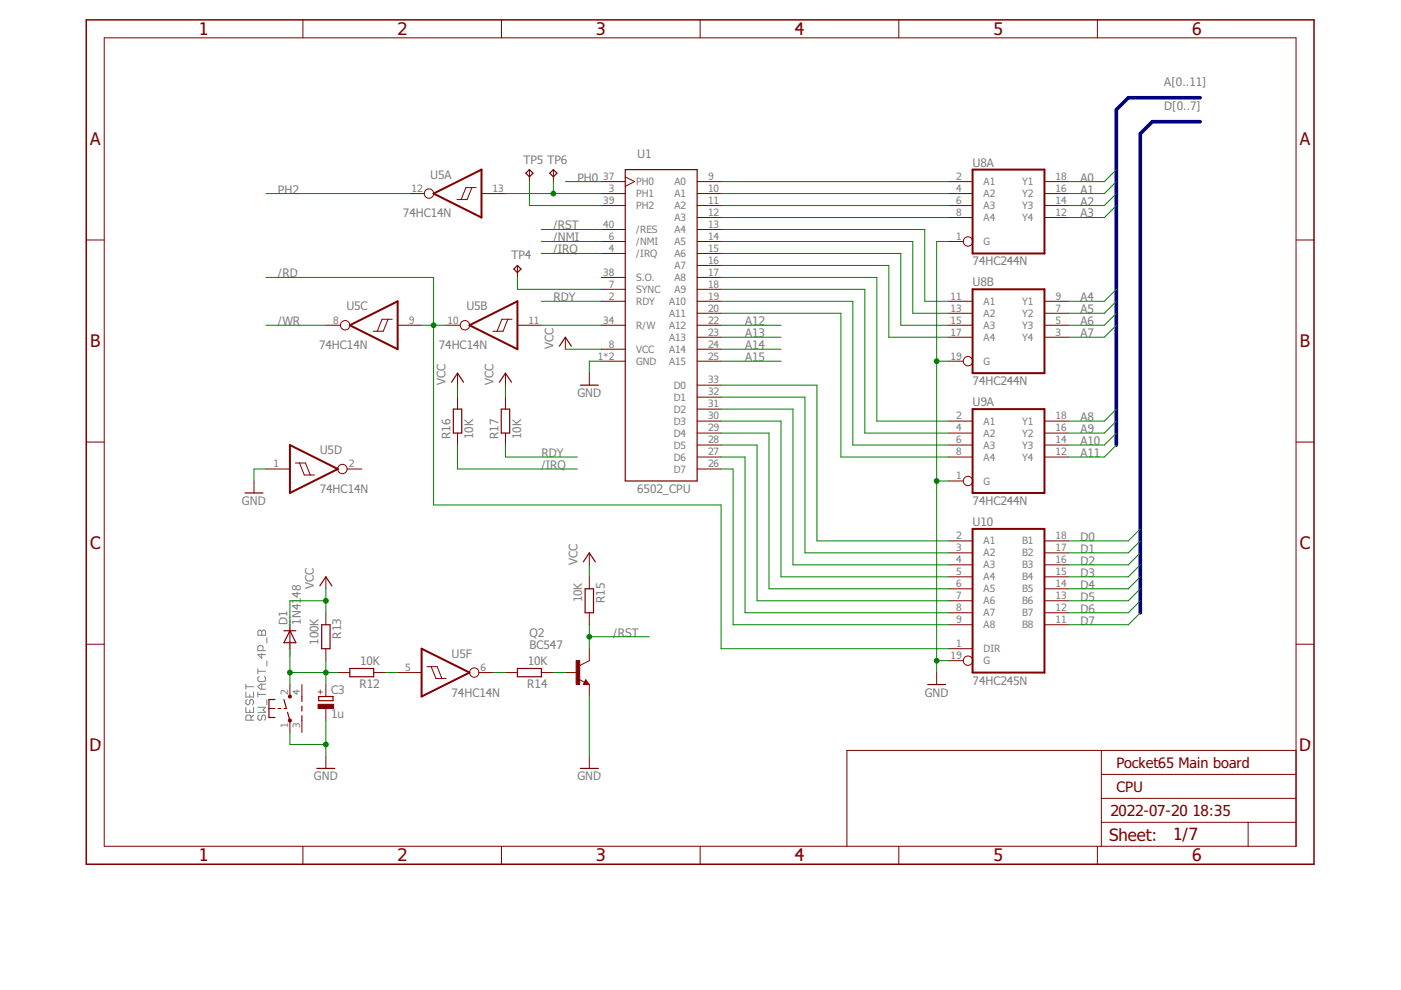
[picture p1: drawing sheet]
<svg xmlns="http://www.w3.org/2000/svg" width="297mm" height="210mm" viewBox="0 0 297 210" stroke-linecap="round" stroke-linejoin="round" font-family="sans-serif">
<g fill="none" stroke="#808080" stroke-width=".21">
<path d="M54.7 133.9l.2-.3h.3l.3 .3 .3-.3h.2l.3 .3v.8h-1.6zM55.5 133.9v.8M55.5 138.5v1.1l-.8-.8h1.6M55.8 138v-.9l-.3-.2h-.6l-.2 .2v.9h1.6M56.6 135.2v1.1M52.1 150v1h1.7v-1M52.1 145.1v1M52.1 146.7v1.1h1.7v-1.1M52.1 145.6h1.7M52.4 148.3l-.3 .3v.5l.3 .3h.3l.3-.3v-.5l.2-.3h.3l.3 .3v.5l-.3 .3M53 147.2v.6M53 150.5v.5"/>
<path d="M53.2 152.7v-.8l-.2-.3h-.6l-.3 .3v.8h1.7M53.8 151.6l-.6 .5M54.7 141.8v1.1M54.7 146.7v1.1M54.7 150h1.6l-.5 .5 .5 .5h-1.6M54.7 147.2h1.6M54.7 142.3h1.6M54.9 151.6l-.2 .3v.5l.2 .3h.3l.3-.3v-.5l.3-.3h.2l.3 .3v.5l-.3 .3M54.9 143.4l-.2 .3v.5l.2 .3h1.1l.3-.3v-.5l-.3-.3M55.5 145.1v1M56.3 145.1h-1.1l-.5 .5 .5 .5h1.1M56.6 140.1v1.1"/>
<path d="M56.6 148.3v1.1"/>
</g>
<g fill="none" stroke="#800000" stroke-width=".21">
<path d="M22.1 8h252.7v171.4h-252.7zM64.2 4.2v3.8M106.3 4.2v3.8M148.4 4.2v3.8M190.6 4.2v3.8M232.7 4.2v3.8M100.1 39.8l-1.1 2.5h-2.1M100.9 39.8h-2.1l-1 2.5M112.2 36v2.5M117.3 36v2.5M127.5 38.5h5.1M132.6 37.5l2 1-2 1"/>
<path d="M147.8 38.5h5.1M201.1 38.5h5.1M221.4 38.5h5.1M18.3 50.9h3.8M86.8 41h3.2M102.1 41h5.1M109.7 56.3v2.5M127.5 41h5.1M127.5 43.6h5.1M127.5 48.7h5.1M127.5 51.2h5.1M127.5 53.7h5.1"/>
<path d="M127.5 58.8h5.1M147.8 41h5.1M147.8 43.6h5.1M147.8 48.7h5.1M147.8 51.2h5.1M147.8 53.7h5.1M147.8 58.8h5.1M147.8 46.1h5.1M147.8 56.3h5.1M201.1 41h5.1M201.1 43.6h5.1M201.1 51.2h3.1"/>
<path d="M201.1 46.1h5.1M221.4 41h5.1M221.4 43.6h5.1M221.4 46.1h5.1M274.8 50.9h3.8M69.1 69h3.1M82.3 67.7l-1 2.5h-2.2M83.2 67.7h-2.2l-1 2.5M84.3 69h5.1M94.5 69h3.1M97 79.1v2.6M107.2 79.1v2.6"/>
<path d="M107.7 67.7l-1 2.5h-2.2M108.6 67.7h-2.2l-1 2.5M109.7 69h5.1M119.9 71.5v2.5M124.9 79.1v2.6M127.5 61.3h5.1M127.5 63.9h5.1M127.5 69h5.1M127.5 74h5.1M127.5 76.6h5.1M147.8 61.3h5.1M147.8 63.9h5.1"/>
<path d="M147.8 69h5.1M147.8 74h5.1M147.8 76.6h5.1M147.8 66.4h5.1M147.8 71.5h5.1M201.1 63.9h5.1M201.1 69h5.1M201.1 76.6h3.1M201.1 66.4h5.1M201.1 71.5h5.1M221.4 63.9h5.1M221.4 69h5.1"/>
<path d="M221.4 66.4h5.1M221.4 71.5h5.1M18.3 93.7h3.8M56.4 99.4h5.1M62.6 98.2h2.2l1 2.5M63.5 98.2l1 2.5h2.2M73.6 99.4h3.1M97 84.2v2.5M97 91.8v2.6M107.2 84.2v2.5M107.2 91.8v2.6M147.8 81.7h5.1"/>
<path d="M147.8 84.2h5.1M147.8 86.7h5.1M147.8 89.3h5.1M147.8 91.8h5.1M147.8 94.4h5.1M147.8 96.9h5.1M147.8 99.4h5.1M201.1 89.3h5.1M201.1 91.8h5.1M201.1 94.4h5.1M201.1 96.9h5.1M221.4 89.3h5.1"/>
<path d="M221.4 91.8h5.1M221.4 94.4h5.1M221.4 96.9h5.1M274.8 93.7h3.8M53.8 102v2.5M124.9 117.2v2.6M201.1 114.7h5.1M201.1 117.2h5.1M201.1 119.8h5.1M201.1 102h3.1M221.4 114.7h5.1M221.4 117.2h5.1"/>
<path d="M221.4 119.8h5.1M18.3 136.6h3.8M61.5 132.5v5M69.1 122.3v2.5M69.1 129.9v2.6M69.1 137.5v2.6M124.9 122.3v2.5M124.9 129.9v2.6M124.9 137.5v2.6l-2 1M201.1 137.5h5.1M201.1 122.3h5.1M201.1 124.8h5.1"/>
<path d="M201.1 127.4h5.1M201.1 129.9h5.1M201.1 132.5h5.1M221.4 122.3h5.1M221.4 124.8h5.1M221.4 127.4h5.1M221.4 129.9h5.1M221.4 132.5h5.1M274.8 136.6h3.8M57 150.2h1.3M58.9 150.2h.7M60.2 150.2h.6"/>
<path d="M61.5 145.1v2.6M61.5 152.8v2.5M64 145.1v2.6M64 152.8v2.5M69.1 145.1v2.6M69.1 150.2v2.6M71.6 142.6h2.6M79.2 142.6h2.6M84.3 142.6h5.1M90.5 141.4h2.2l1 2.5M91.4 141.4l1 2.5h2.2M101.5 142.6h3.1"/>
<path d="M107.2 142.6h2.5M114.8 142.6h2.5M119.9 142.6h2.5M122.7 144l1.3 .7M124.2 144.1l.7 1h-1.2zM124.9 145.1v2.6M198.6 142.6v2.5M201.1 140.1h3.1M233.5 159.1v20.3M274.8 159.1h-95.2v20.3M64.2 179.4v3.8M69.1 160.4v2.5"/>
<path d="M106.3 179.4v3.8M124.9 160.4v2.5M148.4 179.4v3.8M190.6 179.4v3.8M232.7 179.4v3.8M233.5 174.3h41.3M233.5 169.3h41.3M233.5 164.2h41.3M264.6 174.3v5.1"/>
<circle cx="91" cy="41" r=".99"/>
<circle cx="205.2" cy="51.2" r=".99"/>
<circle cx="73.2" cy="69" r=".99"/>
<circle cx="98.6" cy="69" r=".99"/>
<circle cx="205.2" cy="76.6" r=".99"/>
<circle cx="72.6" cy="99.4" r=".99"/>
<circle cx="205.2" cy="102" r=".99"/>
<circle cx="100.5" cy="142.6" r=".99"/>
<circle cx="205.2" cy="140.1" r=".99"/>
</g>
<g fill="none" stroke="#800000" stroke-width=".25">
<path d="M111.5 36.7l.7-.7 .8 .7-.8 .8zM116.6 36.7l.7-.7 .8 .7-.8 .8zM132.6 36h15.2v66h-15.2zM108.9 57l.8-.7 .8 .7-.8 .8zM118.6 73.4l1.3-1.9 1.2 1.9M95.7 81l1.3-1.9 1.3 1.9M96.1 86.7h1.8v5.1h-1.8zM105.9 81l1.3-1.9 1.2 1.9M106.3 86.7h1.8v5.1h-1.8zM123 81.7h3.9M51.9 104.5h3.9M123.7 119.1l1.2-1.9 1.3 1.9"/>
<path d="M60.2 133.7h2.5M61.5 133.7l1.2 2.6h-2.5zM67.8 124.2l1.3-1.9 1.3 1.9M68.2 132.5h1.8v5h-1.8zM124.1 124.8h1.7v5.1h-1.7zM58.3 148.3h-1.3v3.8h1.3M60.2 148.3l.5 1.8M61 151l.5 1.8M64 147.7v1M64 149.7v1M64 151.7v1.1M67.6 147.7h3v.9h-3z"/>
<path d="M74.2 141.7h5v1.8h-5zM109.7 141.7h5.1v1.8h-5.1zM124.2 144.6l.1 .3h-.4l.3-.5 .5 .6h-.8M196.7 145.1h3.8M67.2 162.9h3.8M123 162.9h3.9"/>
</g>
<path d="M206.2 36h15.2v17.7h-15.2zM91.9 41l10.2-5v10.1zM74.2 69l10.1-5.1v10.1zM99.5 69l10.2-5.1v10.1zM206.2 61.3h15.2v17.8h-15.2zM61.5 94.4l10.1 5-10.1 5.1zM206.2 86.7h15.2v17.8h-15.2zM206.2 112.1h15.2v30.5h-15.2zM89.4 137.5l10.1 5.1-10.1 5.1z" fill="none" stroke="#800000" stroke-width=".42"/>
<g fill="#800000" stroke="#800000" stroke-width=".21">
<path d="M67.4 149.3h3.3v.9h-3.3z"/>
<path d="M122.2 140.1h.7v5h-.7z"/>
</g>
<g fill="#800000" stroke="#800000" stroke-width=".21">
<circle cx="61.5" cy="152.8" r=".33"/>
<circle cx="61.5" cy="147.7" r=".33"/>
</g>
<path d="M18.3 4.2h260.3v179h-260.3z" fill="none" stroke="#800000" stroke-width=".32"/>
<path d="M254.5 20.7h-15.3l-2.5 2.6v71.1M254.5 25.8h-10.2l-2.5 2.5v101.6" fill="none" stroke="#000080" stroke-width=".76"/>
<g fill="none" stroke="#008000" stroke-width=".21">
<path d="M112.2 38.5v5.1h15.3M117.3 38.5v2.5M119.9 38.5h7.6M152.9 38.5h48.2M236.7 36l-2.6 2.5h-7.6M236.7 38.5l-2.6 2.5h-7.6M56.4 58.8h35.5v48.3h61v30.4h48.2M56.4 41h30.4M107.2 41h20.3M109.7 58.8v2.5h17.8M114.8 51.2h12.7M114.8 53.7h12.7"/>
<path d="M114.8 48.7h12.7M152.9 53.7h38.1v15.3h10.1M152.9 58.8h33v30.5h15.2M152.9 41h48.2M152.9 43.6h48.2M152.9 46.1h48.2M152.9 48.7h43.2v15.2h5M152.9 51.2h40.6v15.2h7.6M152.9 56.3h35.5v15.2h12.7M201.1 51.2h-2.5v91.4M236.7 41l-2.6 2.6h-7.6M236.7 43.6l-2.6 2.5h-7.6"/>
<path d="M56.4 69h12.7M89.4 69h5.1M114.8 69h12.7M114.8 63.9h12.7M119.9 74h7.6M127.5 76.6h-2.6v2.5M152.9 69h12.7M152.9 63.9h27.9v30.5h20.3M152.9 66.4h25.4v30.5h22.8M152.9 71.5h12.7M152.9 61.3h30.5v30.5h17.7M152.9 74h12.7"/>
<path d="M152.9 76.6h12.7M198.6 76.6h2.5M236.7 66.4l-2.6 2.6h-7.6M236.7 61.3l-2.6 2.6h-7.6M236.7 63.9l-2.6 2.5h-7.6M236.7 69l-2.6 2.5h-7.6M56.4 99.4h-2.6v2.6M97 81.7v2.5M97 94.4v5h25.4M107.2 81.7v2.5M107.2 94.4v2.5h15.2M152.9 89.3h12.7v33h35.5"/>
<path d="M152.9 91.8h10.1v33h38.1M152.9 94.4h7.6v33h40.6M152.9 81.7h20.3v33h27.9M152.9 84.2h17.8v33h30.4M152.9 86.7h15.2v33.1h33M152.9 96.9h5.1v33h43.1M152.9 99.4h2.5v33.1h45.7M236.7 86.7l-2.6 2.6h-7.6M236.7 89.3l-2.6 2.5h-7.6M236.7 91.8l-2.6 2.6h-7.6M236.7 94.4l-2.6 2.5h-7.6M124.9 119.8v2.5"/>
<path d="M198.6 102h2.5M241.8 112.1l-2.6 2.6h-12.7M241.8 114.7l-2.6 2.5h-12.7M241.8 117.2l-2.6 2.6h-12.7M241.8 119.8l-2.6 2.5h-12.7M61.5 137.5v7.6M69.1 127.4h-7.6v5.1M69.1 124.8v5.1M124.9 132.5v5M124.9 135h12.7M241.8 122.3l-2.6 2.5h-12.7M241.8 124.8l-2.6 2.6h-12.7"/>
<path d="M241.8 127.4l-2.6 2.5h-12.7M241.8 129.9l-2.6 2.6h-12.7M61.5 155.3v2.5h7.6M61.5 142.6h10.1M69.1 140.1v5M69.1 152.8v7.6M81.8 142.6h2.5M104.6 142.6h2.6M117.3 142.6h2.6M124.9 147.7v12.7M198.6 140.1h2.5"/>
</g>
<g fill="#008000" stroke="#008000" stroke-width=".21">
<circle cx="91.9" cy="69" r=".51"/>
<circle cx="69.1" cy="127.4" r=".51"/>
<circle cx="198.6" cy="140.1" r=".51"/>
<circle cx="198.6" cy="102" r=".51"/>
<circle cx="198.6" cy="76.6" r=".51"/>
<circle cx="69.1" cy="157.8" r=".51"/>
<circle cx="124.9" cy="135" r=".51"/>
<circle cx="117.3" cy="41" r=".51"/>
<circle cx="69.1" cy="142.6" r=".51"/>
<circle cx="61.5" cy="142.6" r=".51"/>
</g>
<g font-size="3.7" fill="#800000">
<text x="42.2" y="7.4">1</text>
<text x="84.3" y="7.4">2</text>
<text x="126.4" y="7.4">3</text>
<text x="168.5" y="7.4">4</text>
<text x="210.6" y="7.4">5</text>
<text x="252.7" y="7.4">6</text>
<text x="19.1" y="30.7">A</text>
<text x="275.6" y="30.7">A</text>
<text x="19.1" y="73.6">B</text>
<text x="275.6" y="73.6">B</text>
<text x="19.1" y="116.4">C</text>
<text x="275.6" y="116.4">C</text>
<text x="18.9" y="159.3">D</text>
<text x="275.4" y="159.3">D</text>
<text x="42.2" y="182.6">1</text>
<text x="84.3" y="182.6">2</text>
<text x="126.4" y="182.6">3</text>
<text x="168.5" y="182.6">4</text>
<text x="210.6" y="182.6">5</text>
<text x="252.7" y="182.6">6</text>
</g>
<g font-size="3.6" fill="#800000">
<text x="235.2" y="178.3">Sheet:</text>
<text x="248.8" y="178.2">1/7</text>
</g>
<g font-size="3.2" fill="#800000">
<text x="235.4" y="173.1">2022-07-20</text>
<text x="252.8" y="173.1">18:35</text>
</g>
<g font-size="3.1" fill="#800000">
<text x="236.7" y="162.9">Pocket65 Main board</text>
<text x="236.7" y="168">CPU</text>
</g>
<g font-size="2.5" fill="#808080">
<text x="246.8" y="18.2">A[0..11]</text>
<text x="246.8" y="23.3">D[0..7]</text>
<text x="111" y="34.7">TP5 TP6</text>
<text x="135.1" y="33.4">U1</text>
<text x="206.2" y="35.3">U8A</text>
<text x="58.9" y="41">PH2</text>
<text x="91.2" y="37.9">U5A</text>
<text x="122.4" y="38.5">PH0</text>
<text x="229.1" y="38.5">A0</text>
<text x="229.1" y="41">A1</text>
<text x="85.4" y="46.1">74HC14N</text>
<text x="229.1" y="43.6">A2</text>
<text x="229.1" y="46.1">A3</text>
<text x="117.3" y="51.2">/NMI</text>
<text x="117.3" y="53.7">/IRQ</text>
<text x="117.3" y="48.7">/RST</text>
<text x="58.9" y="58.8">/RD</text>
<text x="108.4" y="55">TP4</text>
<text x="206.2" y="56.3">74HC244N</text>
<text x="73.5" y="65.8">U5C</text>
<text x="98.9" y="65.8">U5B</text>
<text x="117.3" y="63.9">RDY</text>
<text x="206.2" y="60.7">U8B</text>
<text x="229.1" y="63.9">A4</text>
<text x="58.9" y="69">/WR</text>
<text x="158" y="71.5">A13</text>
<text x="158" y="69">A12</text>
<text x="229.1" y="66.4">A5</text>
<text x="229.1" y="69">A6</text>
<text x="229.1" y="71.5">A7</text>
<text x="67.7" y="74">74HC14N</text>
<text x="93.1" y="74">74HC14N</text>
<text x="117.3" y="74" transform="rotate(-90 117.3 74)">VCC</text>
<text x="158" y="74">A14</text>
<text x="158" y="76.6">A15</text>
<text x="94.5" y="81.7" transform="rotate(-90 94.5 81.7)">VCC</text>
<text x="104.6" y="81.7" transform="rotate(-90 104.6 81.7)">VCC</text>
<text x="206.2" y="81.7">74HC244N</text>
<text x="122.4" y="84.2">GND</text>
<text x="206.2" y="86.1">U9A</text>
<text x="229.1" y="89.3">A8</text>
<text x="95.5" y="93.1" transform="rotate(-90 95.5 93.1)">R16</text>
<text x="100.3" y="93.1" transform="rotate(-90 100.3 93.1)">10K</text>
<text x="105.7" y="93.1" transform="rotate(-90 105.7 93.1)">R17</text>
<text x="110.5" y="93.1" transform="rotate(-90 110.5 93.1)">10K</text>
<text x="229.1" y="91.8">A9</text>
<text x="229.1" y="94.4">A10</text>
<text x="67.8" y="96.3">U5D</text>
<text x="114.8" y="99.4">/IRQ</text>
<text x="114.8" y="96.9">RDY</text>
<text x="229.1" y="96.9">A11</text>
<text x="51.3" y="107.1">GND</text>
<text x="67.8" y="104.5">74HC14N</text>
<text x="135.1" y="104.5">6502_CPU</text>
<text x="206.2" y="107.1">74HC244N</text>
<text x="206.2" y="111.5">U10</text>
<text x="122.4" y="119.8" transform="rotate(-90 122.4 119.8)">VCC</text>
<text x="229.1" y="114.7">D0</text>
<text x="229.1" y="117.2">D1</text>
<text x="229.1" y="119.8">D2</text>
<text x="66.5" y="124.8" transform="rotate(-90 66.5 124.8)">VCC</text>
<text x="229.1" y="122.3">D3</text>
<text x="229.1" y="124.8">D4</text>
<text x="63.8" y="126.7" transform="rotate(-90 63.8 126.7)">48</text>
<text x="123.4" y="127.7" transform="rotate(-90 123.4 127.7)">10K</text>
<text x="128.2" y="127.8" transform="rotate(-90 128.2 127.8)">R15</text>
<text x="229.1" y="127.4">D5</text>
<text x="229.1" y="129.9">D6</text>
<text x="61" y="132.5" transform="rotate(-90 61 132.5)">D1</text>
<text x="63.8" y="132.5" transform="rotate(-90 63.8 132.5)">1N41</text>
<text x="67.6" y="136.7" transform="rotate(-90 67.6 136.7)">100K</text>
<text x="72.4" y="135.5" transform="rotate(-90 72.4 135.5)">R13</text>
<text x="112.3" y="137.5">BC547</text>
<text x="112.3" y="135">Q2</text>
<text x="130" y="135">/RST</text>
<text x="229.1" y="132.5">D7</text>
<text x="76.3" y="141.1">10K</text>
<text x="95.7" y="139.4">U5F</text>
<text x="111.9" y="141.1">10K</text>
<text x="70.2" y="147.2">C3</text>
<text x="76.2" y="145.9">R12</text>
<text x="95.7" y="147.7">74HC14N</text>
<text x="111.8" y="145.9">R14</text>
<text x="196.1" y="147.7">GND</text>
<text x="206.2" y="145.1">74HC245N</text>
<text x="70.2" y="152.3">1u</text>
<text x="66.5" y="165.5">GND</text>
<text x="122.4" y="165.5">GND</text>
</g>
<g font-size="2.1" fill="#808080">
<text x="87.3" y="40.7">12</text>
<text x="104.4" y="40.7">13</text>
<text x="127.9" y="38.1">37</text>
<text x="129.1" y="40.7">3</text>
<text x="134.9" y="39.3">PH0</text>
<text x="134.9" y="41.8">PH1</text>
<text x="143" y="39.3">A0</text>
<text x="143" y="41.8">A1</text>
<text x="150.1" y="38.1">9</text>
<text x="150.1" y="40.7">10</text>
<text x="202.7" y="38.1">2</text>
<text x="202.7" y="40.7">4</text>
<text x="208.6" y="39.3">A1</text>
<text x="208.6" y="41.8">A2</text>
<text x="216.7" y="41.8">Y2</text>
<text x="216.7" y="39.3">Y1</text>
<text x="223.8" y="40.7">16</text>
<text x="223.8" y="38.1">18</text>
<text x="127.9" y="43.2">39</text>
<text x="134.9" y="44.3">PH2</text>
<text x="143" y="44.3">A2</text>
<text x="143" y="46.9">A3</text>
<text x="150.1" y="43.2">11</text>
<text x="150.1" y="45.8">12</text>
<text x="202.7" y="43.2">6</text>
<text x="202.7" y="45.8">8</text>
<text x="208.6" y="44.3">A3</text>
<text x="208.6" y="46.9">A4</text>
<text x="216.7" y="46.9">Y4</text>
<text x="216.7" y="44.3">Y3</text>
<text x="223.8" y="45.8">12</text>
<text x="223.8" y="43.2">14</text>
<text x="127.9" y="48.3">40</text>
<text x="129.1" y="50.8">6</text>
<text x="129.1" y="53.4">4</text>
<text x="134.9" y="49.4">/RES</text>
<text x="134.9" y="52">/NMI</text>
<text x="143" y="49.4">A4</text>
<text x="143" y="52">A5</text>
<text x="150.1" y="48.3">13</text>
<text x="150.1" y="50.8">14</text>
<text x="150.1" y="53.4">15</text>
<text x="202.7" y="50.8">1</text>
<text x="208.6" y="52">G</text>
<text x="127.9" y="58.5">38</text>
<text x="134.9" y="54.5">/IRQ</text>
<text x="134.9" y="59.6">S.O.</text>
<text x="143" y="54.5">A6</text>
<text x="143" y="57">A7</text>
<text x="143" y="59.6">A8</text>
<text x="150.1" y="55.9">16</text>
<text x="150.1" y="58.5">17</text>
<text x="129.1" y="61">7</text>
<text x="129.1" y="63.5">2</text>
<text x="134.9" y="62.1">SYNC</text>
<text x="134.9" y="64.7">RDY</text>
<text x="141.8" y="64.7">A10</text>
<text x="143" y="62.1">A9</text>
<text x="150.1" y="61">18</text>
<text x="150.1" y="63.5">19</text>
<text x="201.6" y="63.5">11</text>
<text x="208.6" y="64.7">A1</text>
<text x="216.7" y="64.7">Y1</text>
<text x="223.8" y="63.5">9</text>
<text x="70.7" y="68.6">8</text>
<text x="86.7" y="68.6">9</text>
<text x="94.9" y="68.6">10</text>
<text x="112" y="68.6">11</text>
<text x="127.9" y="68.6">34</text>
<text x="134.9" y="69.7">R/W</text>
<text x="141.8" y="67.2">A11</text>
<text x="141.8" y="69.7">A12</text>
<text x="150.1" y="66.1">20</text>
<text x="150.1" y="68.6">22</text>
<text x="150.1" y="71.2">23</text>
<text x="201.6" y="66.1">13</text>
<text x="201.6" y="68.6">15</text>
<text x="201.6" y="71.2">17</text>
<text x="208.6" y="67.2">A2</text>
<text x="208.6" y="69.7">A3</text>
<text x="216.7" y="69.7">Y3</text>
<text x="216.7" y="67.2">Y2</text>
<text x="223.8" y="71.2">3</text>
<text x="223.8" y="68.6">5</text>
<text x="223.8" y="66.1">7</text>
<text x="126.7" y="76.2">1*2</text>
<text x="129.1" y="73.7">8</text>
<text x="134.9" y="74.8">VCC</text>
<text x="134.9" y="77.3">GND</text>
<text x="141.8" y="72.3">A13</text>
<text x="141.8" y="74.8">A14</text>
<text x="141.8" y="77.3">A15</text>
<text x="150.1" y="73.7">24</text>
<text x="150.1" y="76.2">25</text>
<text x="201.6" y="76.2">19</text>
<text x="208.6" y="77.3">G</text>
<text x="208.6" y="72.3">A4</text>
<text x="216.7" y="72.3">Y4</text>
<text x="142.9" y="82.4">D0</text>
<text x="150.1" y="81.3">33</text>
<text x="150.1" y="83.8">32</text>
<text x="142.9" y="85">D1</text>
<text x="142.9" y="87.5">D2</text>
<text x="150.1" y="86.4">31</text>
<text x="150.1" y="88.9">30</text>
<text x="202.7" y="88.9">2</text>
<text x="223.8" y="88.9">18</text>
<text x="142.9" y="90">D3</text>
<text x="142.9" y="92.6">D4</text>
<text x="142.9" y="95.1">D5</text>
<text x="150.1" y="91.5">29</text>
<text x="150.1" y="94">28</text>
<text x="202.7" y="91.5">4</text>
<text x="202.7" y="94">6</text>
<text x="208.6" y="90">A1</text>
<text x="208.6" y="92.6">A2</text>
<text x="208.6" y="95.1">A3</text>
<text x="216.7" y="95.1">Y3</text>
<text x="216.7" y="92.6">Y2</text>
<text x="216.7" y="90">Y1</text>
<text x="223.8" y="94">14</text>
<text x="223.8" y="91.5">16</text>
<text x="58" y="99.1">1</text>
<text x="74" y="99.1">2</text>
<text x="142.9" y="97.7">D6</text>
<text x="142.9" y="100.2">D7</text>
<text x="150.1" y="96.5">27</text>
<text x="150.1" y="99.1">26</text>
<text x="202.7" y="101.6">1</text>
<text x="202.7" y="96.5">8</text>
<text x="208.6" y="97.7">A4</text>
<text x="216.7" y="97.7">Y4</text>
<text x="223.8" y="96.5">12</text>
<text x="208.6" y="102.7">G</text>
<text x="202.7" y="114.3">2</text>
<text x="202.7" y="116.9">3</text>
<text x="202.7" y="119.4">4</text>
<text x="208.6" y="115.4">A1</text>
<text x="208.6" y="118">A2</text>
<text x="216.7" y="118">B2</text>
<text x="216.7" y="115.4">B1</text>
<text x="223.8" y="119.4">16</text>
<text x="223.8" y="116.9">17</text>
<text x="223.8" y="114.3">18</text>
<text x="202.7" y="121.9">5</text>
<text x="202.7" y="124.5">6</text>
<text x="208.6" y="120.5">A3</text>
<text x="208.6" y="123.1">A4</text>
<text x="208.6" y="125.6">A5</text>
<text x="216.7" y="125.6">B5</text>
<text x="216.7" y="123.1">B4</text>
<text x="216.7" y="120.5">B3</text>
<text x="223.8" y="124.5">14</text>
<text x="223.8" y="121.9">15</text>
<text x="202.7" y="127">7</text>
<text x="202.7" y="129.6">8</text>
<text x="208.6" y="128.1">A6</text>
<text x="208.6" y="130.7">A7</text>
<text x="216.7" y="130.7">B7</text>
<text x="216.7" y="128.1">B6</text>
<text x="223.8" y="129.6">12</text>
<text x="223.8" y="127">13</text>
<text x="202.7" y="137.2">1</text>
<text x="202.7" y="132.1">9</text>
<text x="208.6" y="133.2">A8</text>
<text x="216.7" y="133.2">B8</text>
<text x="223.8" y="132.1">11</text>
<text x="85.9" y="142.3">5</text>
<text x="101.9" y="142.3">6</text>
<text x="201.6" y="139.7">19</text>
<text x="208.6" y="138.3">DIR</text>
<text x="208.6" y="140.8">G</text>
<text x="61.1" y="147.3" transform="rotate(-90 61.1 147.3)">2</text>
<text x="63.6" y="147.3" transform="rotate(-90 63.6 147.3)">4</text>
<text x="61.1" y="154.3" transform="rotate(-90 61.1 154.3)">1</text>
<text x="63.6" y="154.3" transform="rotate(-90 63.6 154.3)">3</text>
</g>
<text font-size="1.8" fill="#800000" x="68.5" y="147.3" transform="rotate(-90 68.5 147.3)">+</text>
<g font-size=".6" fill="#800080">
<text x="61.7" y="136.2" transform="rotate(-90 61.7 136.2)">1</text>
<text x="61.7" y="134.1" transform="rotate(-90 61.7 134.1)">SpiceOrder 2</text>
<text x="61.7" y="139.2" transform="rotate(-90 61.7 139.2)">SpiceOrder</text>
</g>
</svg>
